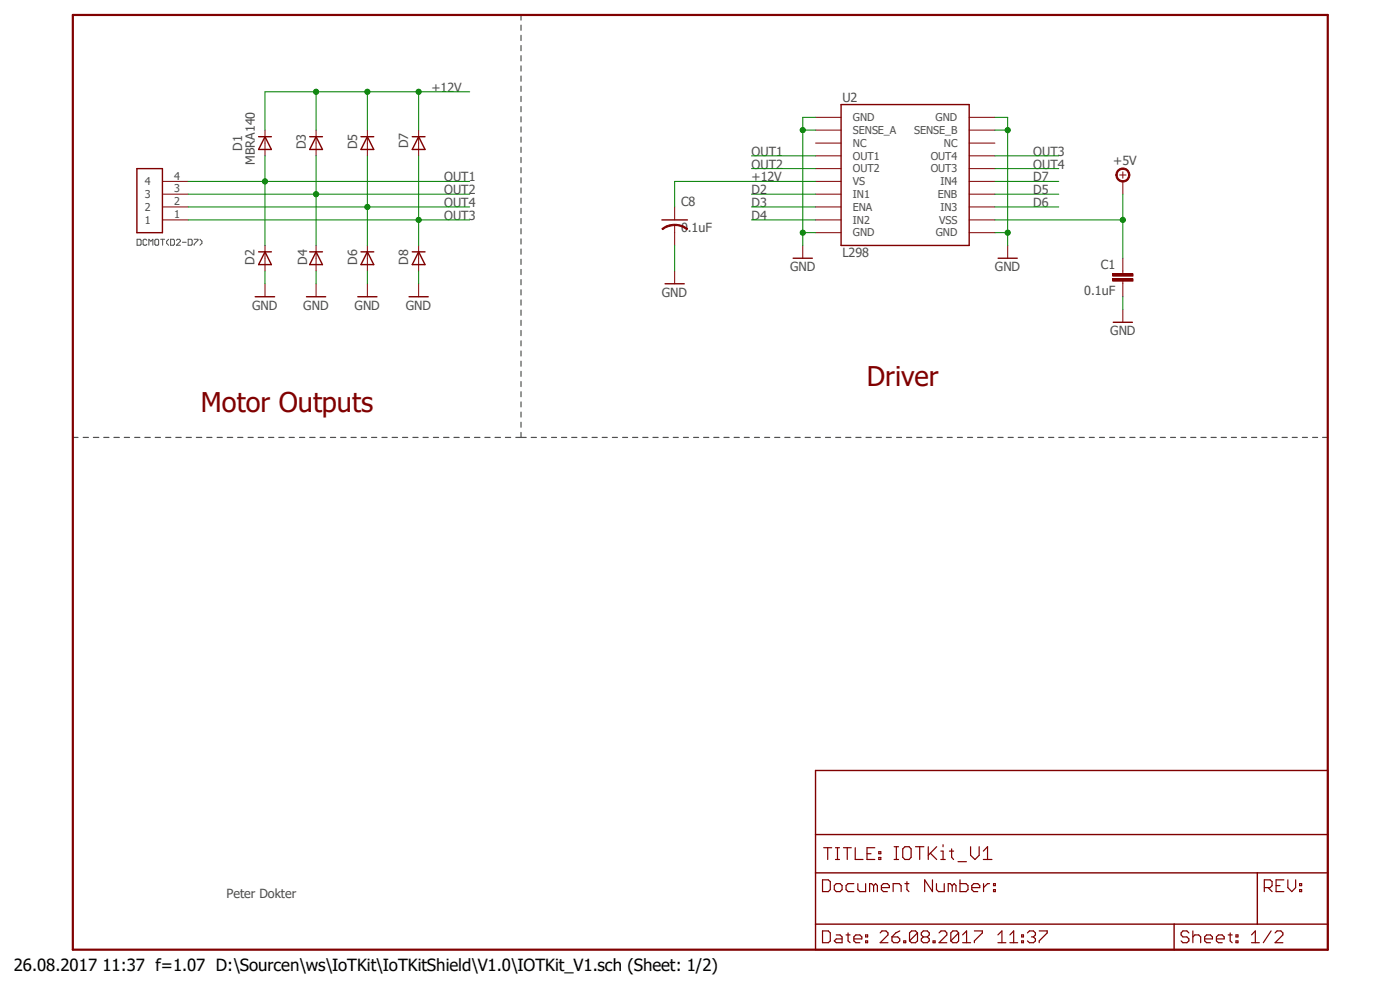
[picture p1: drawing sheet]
<svg xmlns="http://www.w3.org/2000/svg" width="297mm" height="210mm" viewBox="0 0 297 210" stroke-linecap="round" stroke-linejoin="round" font-family="sans-serif">
<path d="M14.9 2.9l267.1 199.2M282 2.9l-267.1 199.2" fill="none" stroke="#fff" stroke-width=".21"/>
<g fill="none" stroke="#505050" stroke-width=".25">
<path d="M110.5 3.2v1.1M110.5 5.3v1.1M110.5 7.5v1.1M110.5 9.7v1.1M110.5 11.8v1.1M110.5 14v1.1M110.5 16.1v1.1M110.5 18.3v1.1M110.5 20.4v1.1M110.5 22.6v1.1M110.5 24.8v1.1M110.5 26.9v1.1"/>
<path d="M110.5 29.1v1.1M110.5 31.2v1.1M110.5 33.4v1.1M110.5 35.6v1.1M110.5 37.7v1.1M110.5 39.9v1.1M110.5 42v1.1M110.5 44.2v1.1M110.5 46.4v1.1M110.5 48.5v1.1M110.5 50.7v1.1M110.5 52.8v1.1"/>
<path d="M110.5 55v1.1M110.5 57.1v1.2M110.5 59.3v1.1M110.5 61.5v1.1M110.5 63.6v1.1M110.5 65.8v1.1M110.5 67.9v1.1M110.5 70.1v1.1M110.5 72.3v1.1M110.5 74.5v1M110.5 76.6v1.1M110.5 78.8v1"/>
<path d="M15.5 92.8h1.1M17.7 92.8h1.1M19.8 92.8h1.2M22 92.8h1.1M24.2 92.8h1.1M26.4 92.8h1.1M28.6 92.8h1.1M30.7 92.8h1.2M32.9 92.8h1.1M35.1 92.8h1.1M37.3 92.8h1.1M39.5 92.8h1.1"/>
<path d="M41.7 92.8h1.1M43.9 92.8h1.1M46.1 92.8h1.1M48.2 92.8h1.2M50.4 92.8h1.1M52.6 92.8h1.1M54.8 92.8h1.1M57 92.8h1.1M59.1 92.8h1.2M61.3 92.8h1.1M63.5 92.8h1.1M65.7 92.8h1.1"/>
<path d="M67.9 92.8h1.1M70.1 92.8h1.1M72.3 92.8h1.1M74.5 92.8h1.1M76.6 92.8h1.2M78.8 92.8h1.1M81 92.8h1.1M83.2 92.8h1.1M85.4 92.8h1.1M87.6 92.8h1.1M89.7 92.8h1.1M91.9 92.8h1.1"/>
<path d="M94.1 92.8h1.1M96.3 92.8h1.1M98.5 92.8h1.1M100.7 92.8h1.1M102.9 92.8h1.1M105 92.8h1.2M107.2 92.8h1.1M109.4 92.8h2.2M110.5 80.9v1.1M110.5 83.1v1.1M110.5 85.3v1M110.5 87.4v1.1"/>
<path d="M110.5 89.6v1M110.5 91.7v1.1M112.7 92.8h1.1M114.9 92.8h1M117 92.8h1.1M119.1 92.8h1.1M121.3 92.8h1.1M123.4 92.8h1.1M125.6 92.8h1.1M127.8 92.8h1M129.9 92.8h1.1M132.1 92.8h1"/>
<path d="M134.2 92.8h1.1M136.4 92.8h1.1M138.5 92.8h1.1M140.7 92.8h1.1M142.8 92.8h1.1M145 92.8h1M147.2 92.8h1M149.3 92.8h1.1M151.4 92.8h1.1M153.6 92.8h1.1M155.7 92.8h1.1M157.9 92.8h1.1"/>
<path d="M160.1 92.8h1M162.2 92.8h1.1M164.3 92.8h1.1M166.5 92.8h1.1M168.7 92.8h1.1M170.8 92.8h1.1M173 92.8h1M175.1 92.8h1.1M177.3 92.8h1.1M179.4 92.8h1.1M181.6 92.8h1.1M183.7 92.8h1.1"/>
<path d="M185.9 92.8h1.1M188 92.8h1.1M190.2 92.8h1.1M192.3 92.8h1.1M194.5 92.8h1.1M196.6 92.8h1.1M198.8 92.8h1.1M201 92.8h1M203.1 92.8h1.1M205.3 92.8h1M207.4 92.8h1.1M209.5 92.8h1.2"/>
<path d="M211.7 92.8h1.1M213.9 92.8h1.1M216 92.8h1.1M218.2 92.8h1M220.3 92.8h1.1M222.5 92.8h1.1M224.6 92.8h1.1M226.8 92.8h1.1M228.9 92.8h1.1M231.1 92.8h1.1M233.3 92.8h1M235.4 92.8h1.1"/>
<path d="M237.5 92.8h1.1M239.7 92.8h1.1M241.9 92.8h1.1M244 92.8h1.1M246.2 92.8h1M248.3 92.8h1.1M250.5 92.8h1M252.6 92.8h1.1M254.8 92.8h1.1M256.9 92.8h1.1M259.1 92.8h1.1M261.2 92.8h1.1"/>
<path d="M263.4 92.8h1.1M265.5 92.8h1.1M267.7 92.8h1.1M269.8 92.8h1.1M272 92.8h1.1M274.2 92.8h1M276.3 92.8h1.1M278.5 92.8h1M280.6 92.8h1.1"/>
</g>
<g fill="none" stroke="#505050" stroke-width=".21">
<path d="M29.1 50.8h.6l.2 .2v.8l-.2 .2h-.6zM31.2 51l-.3-.2h-.3l-.2 .2v.8l.2 .2h.3l.3-.2M31.6 52v-1.2l.4 .4 .4-.4v1.2M33.1 50.8h.4l.2 .2v.8l-.2 .2h-.4l-.2-.2v-.8zM34.1 50.8h.8M34.5 50.8v1.2M35.8 50.8l-.5 .4v.4l.5 .4M36.2 50.8h.6l.2 .2v.8l-.2 .2h-.6zM37.4 51l.2-.2h.5l.2 .2v.2l-.9 .8h.9M38.7 51.4h.8M39.9 50.8h.7l.2 .2v.8l-.2 .2h-.7zM41.2 50.8h.8v.2l-.8 .8v.2"/>
<path d="M42.4 50.8l.4 .4v.4l-.4 .4"/>
</g>
<path d="M15.5 3.2h266.2v198.3h-266.2z" fill="none" stroke="#800000" stroke-width=".47"/>
<path d="M178.4 22.2h27.2v29.9h-27.2zM168.3 54.8h4M211.8 54.8h4M173 163.4h108.7v38.1h-108.7zM173 177h108.7M173 185.2h108.7M173 196h108.7M249.1 196v5.5M266.7 185.2v10.8" fill="none" stroke="#800000" stroke-width=".3"/>
<g fill="none" stroke="#800000" stroke-width=".25">
<path d="M174.8 179.8h1.6M175.6 179.8v2.5M177.2 179.8h.9M177.7 179.8v2.5M178.9 179.8h1.7M179.7 179.8v2.5M181.4 179.8v2.5h1.7M185.6 179.8h-1.7v2.5h1.7M189.7 179.6h.9M190.2 179.6v2.7M192 179.6h.9l.4 .5v1.8l-.4 .4h-.9l-.5-.4v-1.8zM194.2 179.6h1.8"/>
<path d="M195.1 179.6v2.7M196.9 179.6v2.7M198.7 179.6l-1.8 1.8M200.1 179.2v.4M205.9 179.6v1.8l.9 .9 .9-.9v-1.8M174.5 186.6h1.2l.4 .4v1.7l-.4 .4h-1.2zM174.5 197.5h1.2l.4 .4v1.7l-.4 .4h-1.2zM177.2 182.3h.9M177.4 198.3h.8l.4 .5v1.2h-1.2l-.4-.4 .4-.4h1.2M177.4 187.5h.8l.4 .4v.8l-.4 .4h-.8l-.4-.4v-.8zM179.5 198.3h.8M179.9 197.9v1.7l.4 .4"/>
<path d="M181.1 199.2h1.7v-.4l-.4-.5h-.8l-.5 .5v.8l.5 .4h.8M181.1 187.5h-1.2l-.4 .4v.8l.4 .4h1.2M182 187.5v1.2l.4 .4h1.2v-1.6M183.6 199.6h.5v.4h-.5zM183.6 198.3h.5v.5h-.5zM183.9 181.1h.9M185.3 187.9l-.4-.4h-.4v1.6M185.3 187.9v1.2M185.3 187.9l.5-.4 .3 .4v1.2M186.4 181.9h.5v.4h-.5zM186.4 180.7h.5v.4h-.5zM186.7 197.9l.4-.4h.9l.4 .4v.4l-1.7 1.7h1.7"/>
<path d="M187 188.3h1.7v-.4l-.4-.4h-.9l-.4 .4v.8l.4 .4h.9M189.2 198.8h1.3l.4 .4v.4l-.4 .4h-.9l-.4-.4zM189.5 189.1v-1.6h1.3l.4 .4v1.2M189.7 182.3h.9M190.9 197.5l-.9 .4-.8 .9M191.7 199.6h.5v.4h-.5zM192 187.5h.8M192.4 187v1.7l.4 .4M194.6 197.9v1.7l-.4 .4h-.8l-.4-.4M194.6 197.9l-.4-.4h-.8l-.4 .4v1.7M194.6 197.9l-1.6 1.7M195.9 198.8l-.4 .4v.4l.4 .4h.8l.4-.4v-.4l-.4-.4"/>
<path d="M195.9 198.8l-.4-.5v-.4l.4-.4h.8l.4 .4v.4l-.4 .5M195.9 198.8h.8M197.4 181l1.3 1.3M197.8 186.6v2.5l-1.6-2.5v2.5M198 199.6h.4v.4h-.4zM198.7 187.5v1.2l.4 .4h1.2v-1.6M199.2 197.9l.4-.4h.9l.4 .4v.4l-1.7 1.7h1.7M199.6 182.3h.9M199.6 180.6h.5v1.7M201.4 180.6h.9M201.9 180.1v1.8l.4 .4M202 187.9l-.4-.4h-.4v1.6"/>
<path d="M202 187.9v1.2M202 187.9l.4-.4 .4 .4v1.2M203.2 182.8h1.8M203.4 197.9v1.7l-.4 .4h-.9l-.4-.4M203.4 197.9l-.4-.4h-.9l-.4 .4v1.7M203.4 197.9l-1.7 1.7M203.7 186.6v2.5h1.2l.5-.4v-.8l-.5-.4h-1.2M204.2 200h1.7M204.2 198.3l.9-.8v2.5M206.2 188.3h1.7v-.4l-.5-.4h-.8l-.4 .4v.8l.4 .4h.8M206.7 197.5h1.7v.4l-1.7 1.7v.4M208.6 182.3h1.8"/>
<path d="M208.6 180.6l.9-1v2.7M208.7 187.5v1.6M209.9 187.5h-.4l-.8 .8M210.8 188.7h.4v.4h-.4zM210.8 187.5h.4v.4h-.4zM211.7 200h1.7M211.7 198.3l.9-.8v2.5M214.2 200h1.7M214.2 198.3l.9-.8v2.5M216.7 199.6h.4v.4h-.4zM216.7 198.3h.4v.5h-.4zM218 197.9l.4-.4h.8l.5 .4v.4l-.5 .5"/>
<path d="M218.8 198.8h.4M219.2 198.8l.5 .4v.4l-.5 .4h-.8l-.4-.4M220.5 197.5h1.7v.4l-1.7 1.7v.4M252.2 197.9l-.4-.4h-.8l-.4 .4v.4l.4 .5h.8l.4 .4v.4l-.4 .4h-.8l-.4-.4M253.1 198.8l.4-.5h.8l.4 .5v1.2M253.1 197.5v2.5M255.6 199.2h1.6v-.4l-.4-.5h-.8l-.4 .5v.8l.4 .4h.8M258.1 199.2h1.6v-.4l-.4-.5h-.8l-.4 .5v.8l.4 .4h.8M260.6 198.3h.8M261 197.9v1.7l.4 .4M262.2 199.6h.4v.4h-.4zM262.2 198.3h.4v.5h-.4z"/>
<path d="M265.5 200h1.7M265.5 198.3l.8-.8v2.5M268.2 188.3h1.3l.4-.4v-.9l-.4-.4h-1.3v2.5M269 188.3l.9 .8M269.7 197.5l-1.7 2.5M270.5 197.9l.4-.4h.8l.5 .4v.4l-1.7 1.7h1.7M270.7 187.9h.9M272.4 186.6h-1.7v2.5h1.7M273.2 186.6v1.7l.9 .8 .8-.8v-1.7M275.7 188.7h.4v.4h-.4zM275.7 187.5h.4v.4h-.4z"/>
</g>
<g fill="none" stroke="#800000" stroke-width=".21">
<path d="M173 24.9h5.4M173 27.6h5.4M173 30.4h5.4M173 33.1h5.4M173 35.8h5.4M173 38.5h5.4M205.6 24.9h5.5M205.6 27.6h5.5M205.6 30.4h5.5M205.6 33.1h5.5M205.6 35.8h5.5M205.6 38.5h5.5"/>
<path d="M170.3 52.1v2.7M173 41.2h5.4M173 43.9h5.4M173 46.7h5.4M173 49.4h5.4M205.6 41.2h5.5M205.6 43.9h5.5M205.6 46.7h5.5M205.6 49.4h5.5M213.8 52.1v2.7M238.2 57.5v.5M238.2 59.7v.5"/>
</g>
<path d="M236.1 59.1h4.3v.5h-4.3z" fill-rule="evenodd" fill="#800000"/>
<path d="M236.1 59.1h4.3v.5h-4.3z" fill="none" stroke="#800000" stroke-width=".21"/>
<path d="M236.1 58.1h4.3v.5h-4.3z" fill-rule="evenodd" fill="#800000"/>
<path d="M143.1 47.7v1.7M236.1 58.1h4.3v.5h-4.3zM238.2 54.8v2.7M56.2 60.2v2.7M67.1 60.2v2.7M77.9 60.2v2.7M88.8 60.2v2.7M238.2 60.2v2.7M238.2 65.7v2.7" fill="none" stroke="#800000" stroke-width=".21"/>
<path d="M140.4 46.7h5.4M54.1 62.9h4.2M65 62.9h4.1M75.9 62.9h4.1M86.8 62.9h4M236.2 68.4h4" fill="none" stroke="#800000" stroke-width=".3"/>
<path d="M143.1 47.6a4.4 4.4 0 0 1 2.8 .9l-.2 .2a4 4 0 0 0-2.6-.9z" fill-rule="evenodd" fill="#800000"/>
<path d="M143.1 47.6a4.4 4.4 0 0 1 2.8 .9l-.2 .2a4 4 0 0 0-2.6-.9z" fill="none" stroke="#800000" stroke-width=".21"/>
<path d="M140.4 48.5a3.9 3.9 0 0 1 2.7-.9v.2a4.5 4.5 0 0 0-2.5 .9z" fill-rule="evenodd" fill="#800000"/>
<g fill="none" stroke="#800000" stroke-width=".21">
<path d="M56.2 27.6v5.5M67.1 27.6v5.5M77.9 27.6v5.5M88.8 27.6v5.5M237.5 37.1h1.4M238.2 36.4v1.4M56.2 52.1v5.4M67.1 52.1v5.4M77.9 52.1v5.4M88.8 52.1v5.4M140.4 48.5a3.9 3.9 0 0 1 2.7-.9v.2a4.5 4.5 0 0 0-2.5 .9zM143.1 43.9v2.8"/>
<path d="M143.1 49.4v2.7M143.1 57.5v2.7"/>
</g>
<g fill="none" stroke="#800000" stroke-width=".3">
<path d="M54.9 29h2.7M56.2 29l1.4 2.7h-2.7zM65.7 29h2.7M67.1 29l1.3 2.7h-2.7zM76.6 29h2.7M77.9 29l1.4 2.7h-2.7zM87.5 29h2.7M88.8 29l1.4 2.7h-2.7zM54.9 53.4h2.7M56.2 53.4l1.4 2.7h-2.7zM65.7 53.4h2.7M67.1 53.4l1.3 2.7h-2.7z"/>
<path d="M76.6 53.4h2.7M77.9 53.4l1.4 2.7h-2.7zM87.5 53.4h2.7M88.8 53.4l1.4 2.7h-2.7zM141.1 60.2h4.1"/>
</g>
<path d="M237.1 36.2a1.49 1.49 0 0 1 2.4 .1 1.49 1.49 0 0 1-.8 2.2 1.49 1.49 0 0 1-2-1.4h.3a1.22 1.22 0 0 1 1.7-1.1 1.22 1.22 0 0 1 .4 2 1.22 1.22 0 0 1-2-.5l-.1-.4h-.3z" fill-rule="evenodd" fill="#800000"/>
<path d="M34.5 38.5h5.4M237.1 36.2a1.49 1.49 0 0 1 2.4 .1 1.49 1.49 0 0 1-.8 2.2 1.49 1.49 0 0 1-2-1.4h.3a1.22 1.22 0 0 1 1.7-1.1 1.22 1.22 0 0 1 .4 2 1.22 1.22 0 0 1-2-.5l-.1-.4h-.3zM238.2 38.5v2.7M34.5 46.7h5.4M34.5 43.9h5.4M34.5 41.2h5.4" fill="none" stroke="#800000" stroke-width=".21"/>
<path d="M29 35.8h5.5v13.6h-5.5z" fill="none" stroke="#800000" stroke-width=".3"/>
<path d="M170.3 27.6h2.7M173 24.9h-2.7v27.2M170.3 49.4h2.7" fill="none" stroke="#008000" stroke-width=".21"/>
<circle cx="170.3" cy="49.4" r=".55" fill="#008000"/>
<circle cx="170.3" cy="49.4" r=".55" fill="none" stroke="#008000" stroke-width=".21"/>
<circle cx="170.3" cy="27.6" r=".55" fill="#008000"/>
<g fill="none" stroke="#008000" stroke-width=".21">
<path d="M211.1 24.9h2.7v27.2M211.1 27.6h2.7M211.1 49.4h2.7"/>
<circle cx="170.3" cy="27.6" r=".55"/>
</g>
<circle cx="213.8" cy="49.4" r=".55" fill="#008000"/>
<circle cx="213.8" cy="49.4" r=".55" fill="none" stroke="#008000" stroke-width=".21"/>
<circle cx="213.8" cy="27.6" r=".55" fill="#008000"/>
<g fill="none" stroke="#008000" stroke-width=".21">
<path d="M39.9 38.5h59.8M56.2 33.1v19M56.2 57.5v2.7M67.1 57.5v2.7M77.9 57.5v2.7M88.8 57.5v2.7M143.1 52.1v5.4M238.2 62.9v2.8"/>
<circle cx="213.8" cy="27.6" r=".55"/>
</g>
<circle cx="56.2" cy="38.5" r=".55" fill="#008000"/>
<g fill="none" stroke="#008000" stroke-width=".21">
<path d="M67.1 33.1v19M159.4 33.1h13.6M39.9 41.2h59.8"/>
<circle cx="56.2" cy="38.5" r=".55"/>
</g>
<circle cx="67.1" cy="41.2" r=".55" fill="#008000"/>
<g fill="none" stroke="#008000" stroke-width=".21">
<path d="M88.8 33.1v19M159.4 35.8h13.6M211.1 33.1h13.5M39.9 46.7h59.8"/>
<circle cx="67.1" cy="41.2" r=".55"/>
</g>
<circle cx="88.8" cy="46.7" r=".55" fill="#008000"/>
<g fill="none" stroke="#008000" stroke-width=".21">
<path d="M77.9 33.1v19M211.1 35.8h13.5M39.9 43.9h59.8"/>
<circle cx="88.8" cy="46.7" r=".55"/>
</g>
<circle cx="77.9" cy="43.9" r=".55" fill="#008000"/>
<g fill="none" stroke="#008000" stroke-width=".21">
<path d="M211.1 38.5h13.5M159.4 46.7h13.6M211.1 46.7h27.1M238.2 41.2v13.6"/>
<circle cx="77.9" cy="43.9" r=".55"/>
</g>
<circle cx="238.2" cy="46.7" r=".55" fill="#008000"/>
<g fill="none" stroke="#008000" stroke-width=".21">
<path d="M67.1 19.5v8.1M77.9 19.5v8.1M88.8 19.5v8.1M99.7 19.5h-43.5v8.1"/>
<circle cx="238.2" cy="46.7" r=".55"/>
</g>
<circle cx="67.1" cy="19.5" r=".55" fill="#008000"/>
<circle cx="67.1" cy="19.5" r=".55" fill="none" stroke="#008000" stroke-width=".21"/>
<circle cx="77.9" cy="19.5" r=".55" fill="#008000"/>
<circle cx="77.9" cy="19.5" r=".55" fill="none" stroke="#008000" stroke-width=".21"/>
<circle cx="88.8" cy="19.5" r=".55" fill="#008000"/>
<g fill="none" stroke="#008000" stroke-width=".21">
<path d="M173 38.5h-29.9v5.4M159.4 43.9h13.6M159.4 41.2h13.6M211.1 43.9h13.5M211.1 41.2h13.5"/>
<circle cx="88.8" cy="19.5" r=".55"/>
</g>
<g font-size="5.8" fill="#800000">
<text x="183.9" y="82">Driver</text>
<text x="42.6" y="87.4">Motor Outputs</text>
</g>
<text font-size="3.6" x="2.9" y="206.1">26.08.2017 11:37 f=1.07 D:\Sourcen\ws\IoTKit\IoTKitShield\V1.0\IOTKit_V1.sch (Sheet: 1/2)</text>
<g font-size="2.7" fill="#505050">
<text x="91.5" y="19.5">+12V</text>
<text x="178.7" y="21.6">U2</text>
<text x="51.4" y="32" transform="rotate(-90 51.4 32)">D1</text>
<text x="54.1" y="35" transform="rotate(-90 54.1 35)">MBRA140</text>
<text x="64.9" y="31.7" transform="rotate(-90 64.9 31.7)">D3</text>
<text x="75.8" y="31.7" transform="rotate(-90 75.8 31.7)">D5</text>
<text x="86.6" y="31.4" transform="rotate(-90 86.6 31.4)">D7</text>
<text x="159.4" y="33.1">OUT1</text>
<text x="159.4" y="35.8">OUT2</text>
<text x="219.2" y="33.1">OUT3</text>
<text x="219.2" y="35.8">OUT4</text>
<text x="236.2" y="35.1">+5V</text>
<text x="94.2" y="38.5">OUT1</text>
<text x="94.2" y="41.2">OUT2</text>
<text x="159.4" y="38.5">+12V</text>
<text x="159.4" y="41.2">D2</text>
<text x="219.2" y="38.5">D7</text>
<text x="219.2" y="41.2">D5</text>
<text x="94.2" y="46.7">OUT3</text>
<text x="94.2" y="43.9">OUT4</text>
<text x="144.5" y="43.8">C8</text>
<text x="159.4" y="46.7">D4</text>
<text x="159.4" y="43.9">D3</text>
<text x="219.2" y="43.9">D6</text>
<text x="144.5" y="49.2">0.1uF</text>
<text x="54" y="56.1" transform="rotate(-90 54 56.1)">D2</text>
<text x="65.2" y="56.1" transform="rotate(-90 65.2 56.1)">D4</text>
<text x="75.8" y="56.1" transform="rotate(-90 75.8 56.1)">D6</text>
<text x="86.6" y="56.1" transform="rotate(-90 86.6 56.1)">D8</text>
<text x="167.6" y="57.5">GND</text>
<text x="178.7" y="54.5">L298</text>
<text x="211.1" y="57.5">GND</text>
<text x="233.6" y="57.1">C1</text>
<text x="53.5" y="65.7">GND</text>
<text x="64.3" y="65.7">GND</text>
<text x="75.2" y="65.7">GND</text>
<text x="86.1" y="65.7">GND</text>
<text x="140.4" y="62.9">GND</text>
<text x="230" y="62.5">0.1uF</text>
<text x="235.5" y="71.1">GND</text>
<text x="48" y="190.6">Peter Dokter</text>
</g>
<g font-size="2.3" fill="#505050">
<text x="180.9" y="25.7">GND</text>
<text x="180.9" y="28.4">SENSE_A</text>
<text x="193.9" y="28.4">SENSE_B</text>
<text x="198.5" y="25.7">GND</text>
<text x="180.9" y="31.2">NC</text>
<text x="180.9" y="33.9">OUT1</text>
<text x="197.4" y="33.9">OUT4</text>
<text x="200.2" y="31.1">NC</text>
<text x="30.7" y="42">3</text>
<text x="30.7" y="39.3">4</text>
<text x="37" y="40.8">3</text>
<text x="37" y="38.1">4</text>
<text x="180.9" y="36.6">OUT2</text>
<text x="180.9" y="39.3">VS</text>
<text x="197.4" y="36.6">OUT3</text>
<text x="199" y="42">ENB</text>
<text x="199.5" y="39.3">IN4</text>
<text x="30.7" y="47.4">1</text>
<text x="30.7" y="44.7">2</text>
<text x="37" y="46.3">1</text>
<text x="37" y="43.5">2</text>
<text x="180.9" y="42">IN1</text>
<text x="180.9" y="44.7">ENA</text>
<text x="180.9" y="47.5">IN2</text>
<text x="199.2" y="47.4">VSS</text>
<text x="199.5" y="44.7">IN3</text>
<text x="180.9" y="50.2">GND</text>
<text x="198.5" y="50.2">GND</text>
</g>
</svg>
